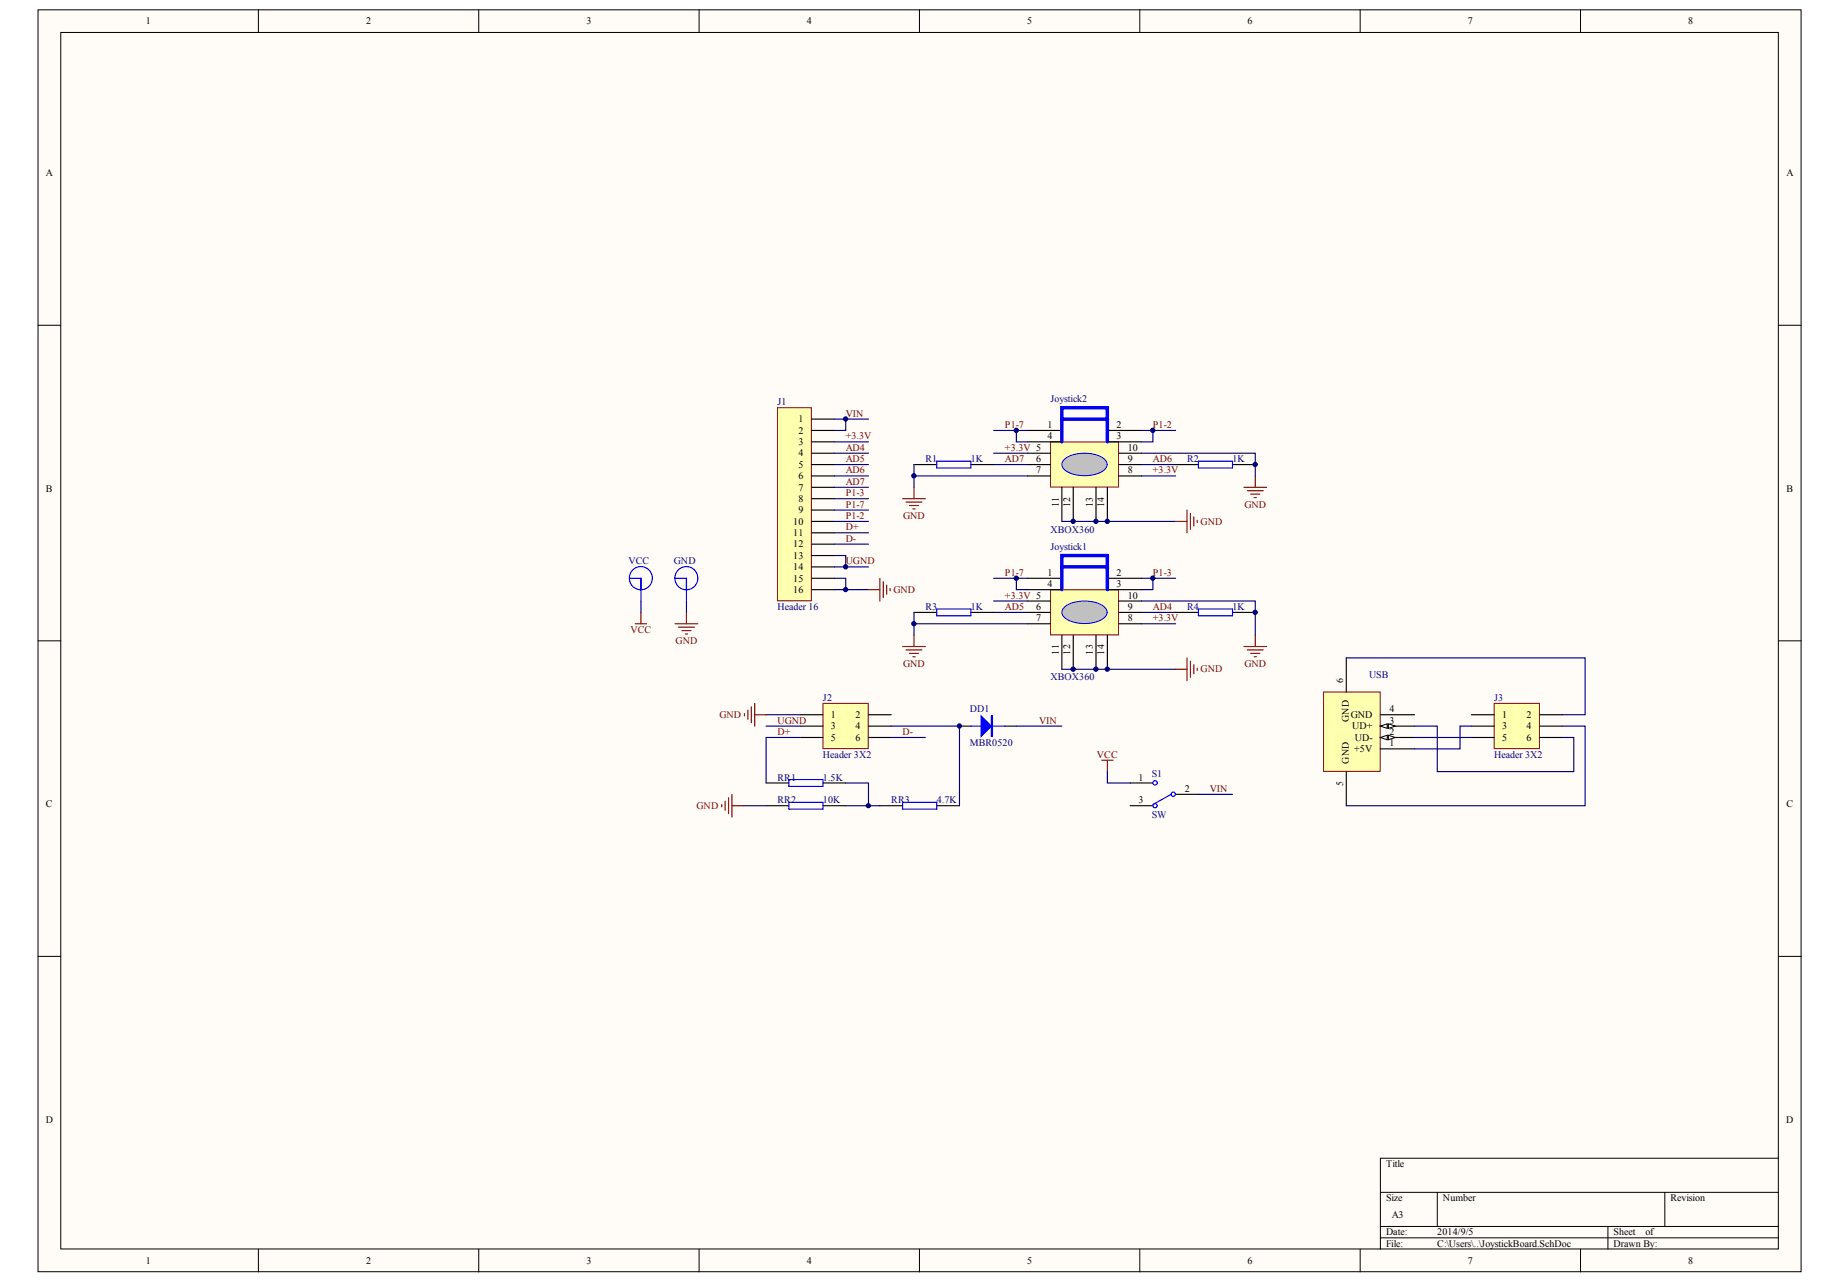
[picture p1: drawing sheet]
<svg xmlns="http://www.w3.org/2000/svg" width="287mm" height="200mm" viewBox="0 0 287 200" stroke-linecap="round" stroke-linejoin="round" font-family="sans-serif">
<g fill="#fffcf8" stroke="#000" stroke-width=".16">
<path d="M5.9 1.5h274.5v196.5h-274.5z"/>
<path d="M9.5 5.1h267.4v189.3h-267.4z"/>
</g>
<g fill="none" stroke="#000" stroke-width=".16">
<path d="M40.2 1.5v3.6M74.5 1.5v3.6M108.9 1.5v3.6M143.2 1.5v3.6M177.5 1.5v3.6M211.8 1.5v3.6M246.1 1.5v3.6M5.9 50.6h3.6M276.9 50.6h3.6M5.9 99.8h3.6M276.9 99.8h3.6M5.9 148.9h3.6"/>
<path d="M276.9 148.9h3.6M40.2 194.5v3.5M74.5 194.5v3.5M108.9 194.5v3.5M143.2 194.5v3.5M177.5 194.5v3.5M211.8 194.5v3.5M214.9 185.6h62M214.9 190.9h62M214.9 192.7h62M223.8 185.6v5.3M246.1 194.5v3.5"/>
<path d="M250.4 190.9v3.6M259.2 185.6v5.3M276.9 180.3h-62v14.2"/>
</g>
<g fill="none" stroke="#00f" stroke-width=".18">
<path d="M182.3 123.6l-2.8 1.6"/>
<circle cx="179.8" cy="121.9" r=".34"/>
<circle cx="179.9" cy="125.4" r=".33"/>
<circle cx="182.7" cy="123.6" r=".34"/>
</g>
<path d="M176 125.4h3.5M176 121.9h3.5M183.1 123.6h3.5" fill="none" stroke="#000" stroke-width=".18"/>
<path d="M163.6 68.8h10.6v7h-10.6z" fill="#ffffb0" stroke="#800000" stroke-width=".16"/>
<path d="M165.7 71.5a5.6 5.6 0 0 1 6.3 0 1.1 1.1 0 0 1-.4 1.9 5.8 5.8 0 0 1-5.9-.3 1.01 1.01 0 0 1 0-1.6z" fill="#c0c0c0" stroke="#00f" stroke-width=".16"/>
<g fill="none" stroke="#000" stroke-width=".18">
<path d="M160 70.5h3.6M160 72.3h3.6M160 74.1h3.6M160 67h5.3M160 68.8h5.3M165.3 75.9v5.3M167.1 75.9v5.3M170.7 75.9v5.3M172.4 67h5.3M172.4 68.8h5.3M172.4 75.9v5.3M174.2 70.5h3.5"/>
<path d="M174.2 72.3h3.5M174.2 74.1h3.5"/>
</g>
<path d="M165.3 63.5h7.1v1.7h-7.1zM165.3 65.2v3.6M172.4 65.2v3.6" fill="none" stroke="#00f" stroke-width=".53"/>
<path d="M121.1 63.5h5.2v30h-5.2z" fill="#ffffb0" stroke="#800000" stroke-width=".16"/>
<g fill="none" stroke="#000" stroke-width=".18">
<path d="M126.4 65.2h3.5M126.4 67h3.5M126.4 68.8h3.5M126.4 70.5h3.5M126.4 72.3h3.5M126.4 74.1h3.5M126.4 75.9h3.5M126.4 77.6h3.5M126.4 79.4h3.5M126.4 81.2h3.5M126.4 82.9h3.5M126.4 84.7h3.5"/>
<path d="M126.4 86.5h3.5M126.4 88.2h3.5M126.4 90h3.5M126.4 91.8h3.5"/>
</g>
<path d="M128.1 109.5h7.1v7h-7.1z" fill="#ffffb0" stroke="#800000" stroke-width=".16"/>
<path d="M124.6 111.3h3.5M124.6 113h3.5M124.6 114.8h3.5M135.2 111.3h3.6M135.2 113h3.6M135.2 114.8h3.6" fill="none" stroke="#000" stroke-width=".18"/>
<path d="M98 89.9a1.79 1.79 0 0 1 2.6-1.5 1.79 1.79 0 0 1 .3 3 1.79 1.79 0 0 1-2.9-1v-.5M98 90h1.8v1.8M99.8 90v3.6M105.1 89.9a1.79 1.79 0 0 1 2.6-1.5 1.79 1.79 0 0 1 .3 3 1.79 1.79 0 0 1-2.9-1v-.5M105.1 90h1.8v1.8M106.9 90v3.6" fill="none" stroke="#00f" stroke-width=".18"/>
<g fill="none" stroke="#800000" stroke-width=".18">
<path d="M140.5 77.6h3.6M141.1 78.2h2.5M141.6 78.7h1.4M142.1 79.2h.4M142.3 75.9v1.7M193.7 75.9h3.5M194.2 76.4h2.5M194.7 76.9h1.5M195.3 77.5h.3M195.5 74.1v1.8M98.9 97.1h1.8M99.8 95.3v1.8"/>
<path d="M105.1 97.1h3.6M105.6 97.6h2.5M106.2 98.2h1.4M106.7 98.7h.4M106.9 95.3v1.8M135.2 91.8h1.8M137 90v3.6M137.5 90.5v2.5M138.1 91.1v1.4M138.6 91.6v.4M115.9 111.1v.3M116.5 110.6v1.4"/>
<path d="M117 110v2.5M117.5 109.5v3.5M117.5 111.3h1.8M171.5 118.3h1.8M172.4 118.3v1.8"/>
</g>
<g fill="none" stroke="#000080" stroke-width=".18">
<path d="M129.9 65.2h5.3M129.9 68.8h5.3M129.9 70.5h5.3M129.9 72.3h5.3M129.9 74.1h5.3M129.9 75.9h5.3M129.9 77.6h5.3M129.9 79.4h5.3M131.7 65.2v1.8h-1.8M154.7 70.5h5.3M154.7 72.3h5.3M154.7 67h5.3"/>
<path d="M158.3 67v1.8h1.7M177.7 72.3h5.4M177.7 74.1h5.4M179.5 67v1.8h-1.8M99.8 93.6v1.7M106.9 93.6v1.7M129.9 86.5h1.8v1.7M129.9 90h1.8v1.8M129.9 81.2h5.3M129.9 82.9h5.3M129.9 84.7h5.3M129.9 88.2h5.3"/>
<path d="M129.9 91.8h5.3M119.3 111.3h5.3M119.3 113h5.3M138.8 114.8h5.3M172.4 120.1v1.8h3.6M186.6 123.6h5.3"/>
</g>
<path d="M163.6 91.8h10.6v7h-10.6z" fill="#ffffb0" stroke="#800000" stroke-width=".16"/>
<path d="M165.7 94.5a5.6 5.6 0 0 1 6.3 0 1.1 1.1 0 0 1-.4 1.9 5.8 5.8 0 0 1-5.9-.3 1.01 1.01 0 0 1 0-1.6z" fill="#c0c0c0" stroke="#00f" stroke-width=".16"/>
<g fill="none" stroke="#000" stroke-width=".18">
<path d="M142.3 72.3h3.6M151.2 72.3h3.5M183.1 72.3h3.5M191.9 72.3h3.6M142.3 95.3h3.6M151.2 95.3h3.5M160 93.6h3.6M160 95.3h3.6M160 97.1h3.6M160 90h5.3M160 91.8h5.3M165.3 98.9v5.3"/>
<path d="M167.1 98.9v5.3M170.7 98.9v5.3M172.4 90h5.3M172.4 91.8h5.3M172.4 98.9v5.3M174.2 93.6h3.5M174.2 95.3h3.5M174.2 97.1h3.5M183.1 95.3h3.5M191.9 95.3h3.6M149.4 113h1.8M156.5 113h1.8"/>
<path d="M119.3 125.4h3.5M119.3 121.9h3.5M128.1 125.4h3.6M128.1 121.9h3.6M137 125.4h3.5M145.9 125.4h3.5"/>
</g>
<path d="M165.3 86.5h7.1v1.7h-7.1zM165.3 88.2v3.6M172.4 88.2v3.6" fill="none" stroke="#00f" stroke-width=".53"/>
<g fill="none" stroke="#000080" stroke-width=".18">
<path d="M142.3 72.3v3.6M142.3 74.1h17.7M177.7 70.5h17.8v3.6M177.7 67h5.4M142.3 95.3v1.8h17.7M142.3 97.1v1.8M154.7 90h5.3M154.7 93.6h5.3M154.7 95.3h5.3M158.3 90v1.8h1.7M165.3 81.2h17.8M177.7 93.6h17.8v5.3"/>
<path d="M177.7 90h5.4M177.7 95.3h5.4M177.7 97.1h5.4M179.5 90v1.8h-1.8M124.6 114.8h-5.3v7.1M138.8 113h10.6v12.4M158.3 113h7M165.3 104.2h17.8M115.7 125.4h3.6M131.7 121.9h3.5v3.5M131.7 125.4h5.3"/>
</g>
<g fill="none" stroke="#800000" stroke-width=".18">
<path d="M184.8 79.4v3.5M185.4 79.9v2.5M142.3 98.9v1.7M183.1 81.2h1.7M185.9 80.5v1.4M186.4 81v.3M195.5 98.9v1.7M140.5 100.6h3.6M141.1 101.2h2.5M141.6 101.7h1.4M142.1 102.2h.4M183.1 104.2h1.7"/>
<path d="M184.8 102.4v3.5M185.4 102.9v2.5M185.9 103.5v1.4M186.4 104v.4M193.7 100.6h3.5M194.2 101.2h2.5M194.7 101.7h1.5M195.3 102.2h.3M112.4 125.2v.4M112.9 124.7v1.4M113.4 124.2v2.5M114 123.6v3.6"/>
<path d="M114 125.4h1.7"/>
</g>
<path d="M145.9 71.8h5.3v1h-5.3zM186.6 71.8h5.3v1h-5.3zM145.9 94.8h5.3v1.1h-5.3zM186.6 94.8h5.3v1.1h-5.3zM151.2 113h5.3M154.4 111.4h.1v3.2h-.1zM122.8 121.3h5.3v1.1h-5.3zM122.8 124.9h5.3v1.1h-5.3zM140.5 124.9h5.4v1.1h-5.4z" fill="none" stroke="#00f" stroke-width=".18"/>
<path d="M152.8 111.4l1.6 1.6-1.6 1.6z" fill="#00f" stroke="#00f" stroke-width=".18"/>
<path d="M206.1 107.7h8.8v12.4h-8.8z" fill="#ffffb0" stroke="#800000" stroke-width=".16"/>
<path d="M209.6 102.4v5.3M214.9 116.6h5.3M214.9 111.3h5.3M214.9 113h5.3" fill="none" stroke="#000" stroke-width=".18"/>
<g fill="#fffcf8" stroke="#000" stroke-width=".16">
<path d="M214.9 113l1.1-.3v.7z"/>
<path d="M216.2 112.7l1 .3-1 .4z"/>
</g>
<path d="M214.9 114.8h5.3" fill="none" stroke="#000" stroke-width=".18"/>
<g fill="#fffcf8" stroke="#000" stroke-width=".16">
<path d="M214.9 114.8l1.1-.4v.8z"/>
<path d="M216.2 114.4l1 .4-1 .4z"/>
</g>
<path d="M209.6 120.1v5.3" fill="none" stroke="#000" stroke-width=".18"/>
<path d="M232.6 109.5h7.1v7h-7.1z" fill="#ffffb0" stroke="#800000" stroke-width=".16"/>
<path d="M229.1 111.3h3.5M229.1 113h3.5M229.1 114.8h3.5M239.7 111.3h3.6M239.7 113h3.6M239.7 114.8h3.6" fill="none" stroke="#000" stroke-width=".18"/>
<path d="M209.6 102.4h37.2v8.9h-3.5M220.2 113h3.6v7.1h21.2v-5.3h-1.7M220.2 114.8h8.9M229.1 113h-1.8v3.6h-7.1M243.3 113h3.5v12.4h-37.2" fill="none" stroke="#000080" stroke-width=".18"/>
<g fill="#000080" stroke="#000080" stroke-width=".16">
<circle cx="131.7" cy="91.8" r=".33"/>
<circle cx="131.7" cy="88.2" r=".34"/>
<circle cx="131.7" cy="65.2" r=".34"/>
<circle cx="135.2" cy="125.4" r=".33"/>
<circle cx="142.3" cy="97.1" r=".34"/>
<circle cx="142.3" cy="74.1" r=".34"/>
<circle cx="149.4" cy="113" r=".34"/>
<circle cx="158.2" cy="90" r=".34"/>
<circle cx="158.2" cy="67" r=".34"/>
<circle cx="167.1" cy="104.2" r=".34"/>
<circle cx="167.1" cy="81.1" r=".34"/>
<circle cx="170.6" cy="104.2" r=".34"/>
<circle cx="170.6" cy="81.1" r=".34"/>
<circle cx="172.4" cy="104.2" r=".34"/>
<circle cx="172.4" cy="81.1" r=".34"/>
<circle cx="179.5" cy="90" r=".34"/>
<circle cx="179.5" cy="67" r=".34"/>
<circle cx="195.4" cy="95.3" r=".34"/>
<circle cx="195.4" cy="72.3" r=".34"/>
</g>
<g font-size="1.6">
<text x="22.7" y="3.8">1</text>
<text x="57" y="3.8">2</text>
<text x="91.3" y="3.8">3</text>
<text x="125.6" y="3.8">4</text>
<text x="159.9" y="3.8">5</text>
<text x="194.2" y="3.8">6</text>
<text x="228.6" y="3.8">7</text>
<text x="262.9" y="3.8">8</text>
<text x="7.2" y="27.5">A</text>
<text x="278.2" y="27.5">A</text>
<text x="124.3" y="65.7">1</text>
<text x="124.3" y="67.5">2</text>
<text x="124.3" y="69.3">3</text>
<text x="124.3" y="71">4</text>
<text x="161.4" y="71.9">6</text>
<text x="163.1" y="66.6">1</text>
<text x="163.1" y="68.4">4</text>
<text x="173.8" y="66.6">2</text>
<text x="173.8" y="68.4">3</text>
<text x="175.6" y="71.9">9</text>
<text x="175.6" y="70.2">10</text>
<text x="7.2" y="76.6">B</text>
<text x="124.3" y="72.8">5</text>
<text x="124.3" y="74.6">6</text>
<text x="124.3" y="76.4">7</text>
<text x="161.4" y="73.7">7</text>
<text x="175.6" y="73.7">8</text>
<text x="278.2" y="76.6">B</text>
<text x="123.5" y="81.7">10</text>
<text x="123.5" y="83.4">11</text>
<text x="124.3" y="78.1">8</text>
<text x="124.3" y="79.9">9</text>
<text x="123.5" y="85.2">12</text>
<text x="123.5" y="87">13</text>
<text x="123.5" y="88.8">14</text>
<text x="163.1" y="89.6">1</text>
<text x="173.8" y="89.6">2</text>
<text x="123.5" y="90.5">15</text>
<text x="123.5" y="92.3">16</text>
<text x="161.4" y="94.9">6</text>
<text x="163.1" y="91.4">4</text>
<text x="173.8" y="91.4">3</text>
<text x="175.6" y="94.9">9</text>
<text x="175.6" y="93.2">10</text>
<text x="161.4" y="96.7">7</text>
<text x="175.6" y="96.7">8</text>
<text x="129.4" y="111.8">1</text>
<text x="129.4" y="113.5">3</text>
<text x="133.2" y="111.8">2</text>
<text x="133.2" y="113.5">4</text>
<text x="210.3" y="111.8">GND</text>
<text x="210.5" y="113.5">UD+</text>
<text x="216.4" y="110.9">4</text>
<text x="216.4" y="112.6">3</text>
<text x="233.9" y="111.8">1</text>
<text x="233.9" y="113.5">3</text>
<text x="237.7" y="111.8">2</text>
<text x="237.7" y="113.5">4</text>
<text x="129.4" y="115.3">5</text>
<text x="133.2" y="115.3">6</text>
<text x="210.9" y="117.1">+5V</text>
<text x="211" y="115.3">UD-</text>
<text x="216.4" y="116.2">1</text>
<text x="216.4" y="114.4">2</text>
<text x="233.9" y="115.3">5</text>
<text x="237.7" y="115.3">6</text>
<text x="7.2" y="125.7">C</text>
<text x="177.3" y="125">3</text>
<text x="177.3" y="121.5">1</text>
<text x="184.5" y="123.3">2</text>
<text x="278.2" y="125.7">C</text>
<text x="7.1" y="174.8">D</text>
<text x="278.1" y="174.8">D</text>
<text x="215.8" y="181.7">Title</text>
<text x="215.8" y="187">Size</text>
<text x="216.7" y="189.6">A3</text>
<text x="224.7" y="187">Number</text>
<text x="260.1" y="187">Revision</text>
<text x="22.7" y="196.7">1</text>
<text x="57" y="196.7">2</text>
<text x="91.3" y="196.7">3</text>
<text x="125.6" y="196.7">4</text>
<text x="159.9" y="196.7">5</text>
<text x="194.2" y="196.7">6</text>
<text x="215.8" y="192.3">Date:</text>
<text x="215.8" y="194.1">File:</text>
<text x="223.8" y="192.3">2014/9/5</text>
<text x="223.8" y="194.1">C:\Users\..\JoystickBoard.SchDoc</text>
<text x="228.6" y="196.7">7</text>
<text x="251.2" y="192.3">Sheet</text>
<text x="251.2" y="194.1">Drawn By:</text>
<text x="256.2" y="192.3">of</text>
<text x="262.9" y="196.7">8</text>
</g>
<g font-size="1.6" fill="#000080">
<text x="121.1" y="63.1">J1</text>
<text x="163.6" y="62.6">Joystick2</text>
<text x="144.1" y="71.9">R1</text>
<text x="151.2" y="71.9">1K</text>
<text x="184.8" y="71.9">R2</text>
<text x="191.9" y="71.9">1K</text>
<text x="163.6" y="82.9">XBOX360</text>
<text x="97.9" y="87.8">VCC</text>
<text x="104.9" y="87.8">GND</text>
<text x="163.6" y="85.6">Joystick1</text>
<text x="121.1" y="94.9">Header 16</text>
<text x="144.1" y="94.9">R3</text>
<text x="151.2" y="94.9">1K</text>
<text x="184.8" y="94.9">R4</text>
<text x="191.9" y="94.9">1K</text>
<text x="163.6" y="105.9">XBOX360</text>
<text x="213.2" y="105.6">USB</text>
<text x="128.1" y="109.1">J2</text>
<text x="151" y="110.9">DD1</text>
<text x="232.6" y="109.1">J3</text>
<text x="128.1" y="118">Header 3X2</text>
<text x="151" y="116.2">MBR0520</text>
<text x="232.6" y="118">Header 3X2</text>
<text x="121.1" y="125">RR2</text>
<text x="121.1" y="121.5">RR1</text>
<text x="128.1" y="125">10K</text>
<text x="128.1" y="121.5">1.5K</text>
<text x="138.8" y="125">RR3</text>
<text x="145.9" y="125">4.7K</text>
<text x="179.3" y="121">S1</text>
<text x="179.3" y="127.3">SW</text>
</g>
<g font-size="1.6" fill="#800000">
<text x="131.7" y="64.9">VIN</text>
<text x="131.7" y="68.4">+3.3V</text>
<text x="131.7" y="70.2">AD4</text>
<text x="131.7" y="71.9">AD5</text>
<text x="156.5" y="66.6">P1-7</text>
<text x="156.5" y="70.2">+3.3V 5</text>
<text x="156.5" y="71.9">AD7</text>
<text x="179.5" y="71.9">AD6</text>
<text x="179.5" y="66.6">P1-2</text>
<text x="131.7" y="73.7">AD6</text>
<text x="131.7" y="75.5">AD7</text>
<text x="131.7" y="77.2">P1-3</text>
<text x="179.5" y="73.7">+3.3V</text>
<text x="131.7" y="79">P1-7</text>
<text x="131.7" y="80.8">P1-2</text>
<text x="131.7" y="82.6">D+</text>
<text x="140.6" y="80.8">GND</text>
<text x="186.9" y="81.7">GND</text>
<text x="193.8" y="79">GND</text>
<text x="131.7" y="84.3">D-</text>
<text x="131.7" y="87.9">UGND</text>
<text x="156.5" y="89.6">P1-7</text>
<text x="179.5" y="89.6">P1-3</text>
<text x="139.1" y="92.3">GND</text>
<text x="156.5" y="94.9">AD5</text>
<text x="156.5" y="93.2">+3.3V 5</text>
<text x="179.5" y="94.9">AD4</text>
<text x="98.2" y="98.5">VCC</text>
<text x="105.2" y="100.3">GND</text>
<text x="179.5" y="96.7">+3.3V</text>
<text x="140.6" y="103.8">GND</text>
<text x="186.9" y="104.7">GND</text>
<text x="193.8" y="103.8">GND</text>
<text x="112" y="111.8">GND</text>
<text x="121.1" y="112.6">UGND</text>
<text x="161.8" y="112.6">VIN</text>
<text x="121.1" y="114.4">D+</text>
<text x="140.5" y="114.4">D-</text>
<text x="170.8" y="118">VCC</text>
<text x="108.5" y="125.9">GND</text>
<text x="188.4" y="123.3">VIN</text>
</g>
<g font-size="1.5">
<text x="164.9" y="78.9" transform="rotate(-90 164.9 78.9)">11</text>
<text x="166.6" y="78.9" transform="rotate(-90 166.6 78.9)">12</text>
<text x="170.2" y="78.9" transform="rotate(-90 170.2 78.9)">13</text>
<text x="171.9" y="78.9" transform="rotate(-90 171.9 78.9)">14</text>
<text x="164.9" y="101.9" transform="rotate(-90 164.9 101.9)">11</text>
<text x="166.6" y="101.9" transform="rotate(-90 166.6 101.9)">12</text>
<text x="170.2" y="101.9" transform="rotate(-90 170.2 101.9)">13</text>
<text x="171.9" y="101.9" transform="rotate(-90 171.9 101.9)">14</text>
<text x="209.1" y="106.3" transform="rotate(-90 209.1 106.3)">6</text>
<text x="210" y="112.4" transform="rotate(-90 210 112.4)">GND</text>
<text x="210" y="118.9" transform="rotate(-90 210 118.9)">GND</text>
<text x="209.1" y="122.3" transform="rotate(-90 209.1 122.3)">5</text>
</g>
</svg>
